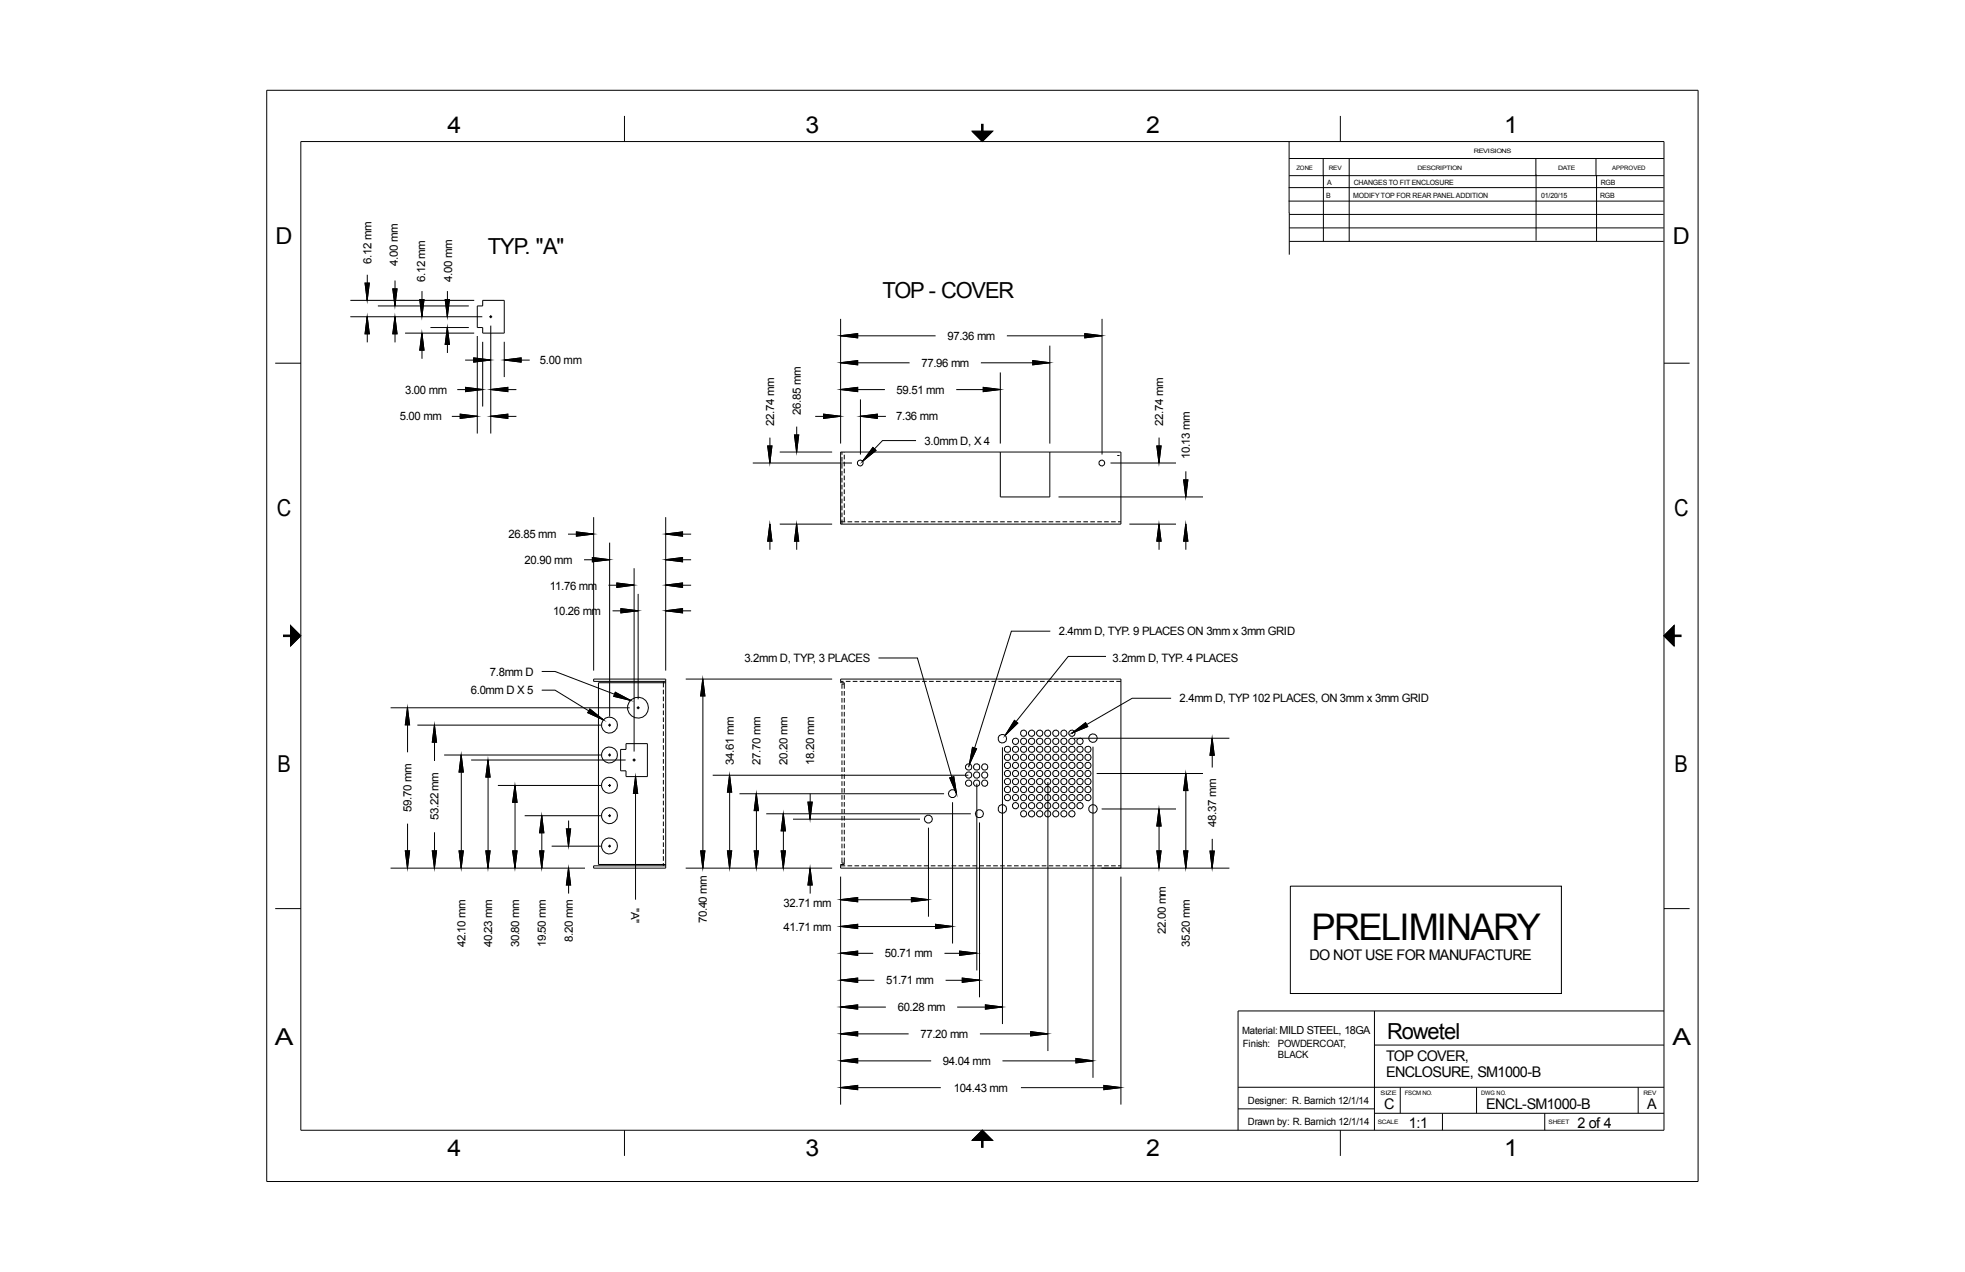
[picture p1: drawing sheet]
<svg xmlns="http://www.w3.org/2000/svg" width="432mm" height="279mm" viewBox="0 0 432 279" stroke-linecap="round" stroke-linejoin="round" font-family="sans-serif">
<g fill="none" stroke="#000" stroke-width=".22">
<path d="M58.6 19.8h314.5v239.7h-314.5zM66.1 31.1h299.6v217.2h-299.6zM137.2 25.5v5.6M213.6 28.8h4.5l-2.2 2.3zM283.3 31.1v15.7M283.3 38.6h82.4M283.3 34.8h82.4M290.8 34.8v3.8M290.8 38.5v14.5M294.5 25.5v5.6M296.5 34.8v18.3M337.5 34.8v18.1"/>
<path d="M350.7 34.8v3.8M350.8 38.5v14.5M283.2 41.2h82.4M283.2 44.2h82.4M283.3 46.7v9.2M283.3 47.1h82.3M283.3 50.1h82.3M283.3 53h82.3M60.5 79.8h5.6M77 66h27.2M77 69.6h29M80.2 62.2h1l-.5 3.8z"/>
<path d="M80.7 69.6l.5 3.7h-1zM80.7 60.3v5.7M80.7 69.6v5.6M83 67.2h20M86.3 63.5h.9l-.4 3.7zM86.8 69.6l.4 3.7h-.9zM86.8 61.6v5.6M86.8 69.6v5.6M89 73.2h15.2M92.2 65.8h1l-.5 3.8zM92.7 73.2l.5 3.7h-1zM92.7 63.9v5.7"/>
<path d="M92.7 73.2v5.6M94.6 71.9h8.4M97.8 65.8h1l-.5 3.8zM98.3 71.9l.5 3.7h-1zM98.3 63.9v5.7M98.3 71.9v5.6M102.2 79.1h5.6M104.1 78.6l3.7 .5-3.7 .4zM104.9 73.8v21.4M106.1 66h4.7v7.2h-4.7v-1.3h-1.2v-4.7h1.2zM106.1 75.1v14.2M107.5 69.6h.6"/>
<path d="M107.8 69.3v.6M107.8 71.5v23.7M110.8 79.1l3.7-.5v.9zM110.8 75.1v7.7M110.8 79.1h5.6M184.7 79.7l3.8-.5v.9zM184.7 73.7l3.8-.4v.9zM184.7 70v27.4M184.7 79.7h15.2M184.7 73.8h20.9M215.5 79.7h15.2M221.3 73.8h20.9"/>
<path d="M226.9 79.2l3.8 .5-3.8 .4zM230.7 75.9v21.5M238.4 73.3l3.7 .4-3.7 .5zM242.2 70v29.8M365.7 79.8h5.6M99.3 91.5h5.6M100.5 85.6h5.6M101.1 91l3.8 .4-3.8 .5zM102.3 85.1l3.7 .5-3.7 .4zM107.8 85.6l3.8-.5v.9zM107.8 91.4l3.8-.4v.9zM107.8 91.5h5.7"/>
<path d="M107.8 85.6h5.7M168.7 98h.9l-.4 3.7zM169.2 96.1v5.6M171.3 99.3h11.6M174.6 95.5h.9l-.5 3.8zM175.1 93.7v5.6M179.1 91.5h5.6M181 91l3.7 .4-3.7 .5zM184.7 85.6l3.8-.5v.9zM184.7 99.3h61.6v15.8h-61.6zM184.7 85.6h9.8M185 99.3v.6"/>
<path d="M185.5 99.3v.1M185.5 99.9v1M189.1 91.4l3.7-.4v.9zM189.1 87.7v12.1M189.1 91.5h5.6M191.8 98.3l.7 .6-2.9 2.4zM201.3 96.8h-7.4l-4.3 4.5M210.1 85.6h9.7M216.1 85.1l3.7 .5-3.7 .4zM219.8 81.8v15.6M219.8 99.3v9.9h10.9v-9.9M254.2 98h.9l-.4 3.7z"/>
<path d="M254.7 96.1v5.6M124.8 117.3h5.7M126.7 116.8l3.7 .5-3.7 .5zM130.5 113.6v33.7M134 119.2v38.2M146.3 117.3l3.7-.5v1zM146.3 113.6v33.7M146.3 117.3h5.6M165.4 101.7h21.8M169.2 115.1l.4 3.8h-.9zM169.2 115.1v5.7M171.3 115.1h11.6"/>
<path d="M175 115.1l.5 3.8h-.9zM175.1 115.1v5.7M184.7 114.6h1M185 100.4v1M185 101.9v1M185 103.4v1.1M185 105v1M185 106.5v1M185 108v1M185 109.5v1.1M185 111.1v1M185 112.6v1"/>
<path d="M185 114.1v1M185.5 101.4v1M185.5 102.9v1M185.5 104.5v1M185.5 106v1M185.5 107.5v1M185.5 109v1M185.5 110.6v1M185.5 112.1v1M185.5 113.6v1M186.2 114.6h1.1M187.8 114.6h1"/>
<path d="M189.3 114.6h1M190.8 114.6h1M192.3 114.6h1.1M193.9 114.6h1M195.4 114.6h1M196.9 114.6h1M198.4 114.6h1.1M200 114.6h1M201.5 114.6h1M203 114.6h1M204.5 114.6h1M206.1 114.6h1"/>
<path d="M207.6 114.6h1M209.1 114.6h1M210.6 114.6h1M212.2 114.6h1M213.7 114.6h1M215.2 114.6h1M216.7 114.6h1M218.2 114.6h1.1M219.8 114.6h1M221.3 114.6h1M222.8 114.6h1M224.3 114.6h1.1"/>
<path d="M225.9 114.6h1M227.4 114.6h1M228.9 114.6h1M230.4 114.6h1.1M232 114.6h1M232.6 109.2h31.8M233.5 114.6h1M235 114.6h1M236.5 114.6h1.1M238.1 114.6h1M239.6 114.6h1M241.1 114.6h1"/>
<path d="M242.6 114.6h1M244 101.7h14.4M244.2 114.6h1M245.5 100.1h.5M245.7 114.6h.6M248.2 115.1h10.2M254.7 115.1l.4 3.8h-.9zM254.7 115.1v5.7M260.1 105.4h.9l-.4 3.7zM260.6 115.1l.4 3.8h-.9zM260.6 103.5v5.7M260.6 115.1v5.7"/>
<path d="M63.8 137.4l2.3 2.3-2.3 2.2zM128.3 123h5.7M130.2 122.5l3.7 .4-3.7 .5zM133.7 128.5h5.6M134.6 134.2h5.6M135.6 128.1l3.7 .4-3.7 .5zM136.4 133.7l3.8 .5-3.8 .4zM139.3 124.8v40.3M140.2 130.5v23.1M146.3 134.2l3.7-.5v.9zM146.3 128.5l3.7-.4v.9zM146.3 122.9l3.7-.4v.9z"/>
<path d="M146.3 134.2h5.6M146.3 128.5h5.6M146.3 123h5.6M230.8 138.6h-8.6l-9.3 29.9M365.6 139.7l2.3-2.3v4.5zM85.8 155.5h52.6M89.5 155.4l.5 3.8h-.9zM89.6 155.5v9.7M91.7 159.3h40.4M95.5 159.3l.4 3.7h-.9zM95.5 159.3v7.9M119 151.6h3l10.6 6.5"/>
<path d="M119 147.5h3l16.6 6.3M129.6 155.7l3 2.4-3.4-1.6zM133.7 159.3h.5M134 159v.6M135.2 152.1l3.4 1.7-3.7-.8zM139.9 155.5h.6M140.2 155.2v.6M145.8 149.7v1.3M145.8 151.5v1M145.8 153v1M145.8 154.5v1.1M145.8 156.1v1"/>
<path d="M145.8 157.6v1M145.8 159.1v1M146.3 149.7h-15.8v-.5h15.8v41.5h-15.8v-.5h15.8M146.3 150h-14.8v39.9h14.8M150.7 149.2h32.2M154.4 149.1l.5 3.8h-.9zM154.5 150.1v40.6M184.7 149.7h.7M185 151.8v1M185 153.3v1M185 154.8v1.1M185 156.4v1"/>
<path d="M185 157.9v1M185 159.4v1M185.5 151.3v-1.3h-.8v-.8h61.6v41.5M185.5 150.3h-.5v1M185.5 151.8v1M185.5 153.3v1M185.5 154.8v1.1M185.5 156.4v1M185.5 157.9v1M185.5 159.4v1M185.9 149.7h1M187.4 149.7h1"/>
<path d="M188.9 149.7h1M190.4 149.7h1.1M192 149.7h1M193 144.5h8.6l8.6 29.8M193.5 149.7h1M195 149.7h1M196.5 149.7h1M198.1 149.7h1M199.6 149.7h1M201.1 149.7h1M202.6 149.7h1M204.2 149.7h1"/>
<path d="M205.7 149.7h1M207.2 149.7h1M208.7 149.7h1M210.2 149.7h1.1M211.8 149.7h1M213.3 149.7h1M214.8 149.7h1M216.3 149.7h1.1M217.9 149.7h1M219.4 149.7h1M220.9 149.7h1M222.4 149.7h1.1"/>
<path d="M222.9 158.2l.7 .6-2.7 2.7zM224 149.7h1M225.5 149.7h1M227 149.7h1M228.5 149.7h1.1M230.1 149.7h1M231.6 149.7h1M233.1 149.7h1M234.6 149.7h1M236.2 149.7h1M237.7 149.7h1M239.2 149.7h1"/>
<path d="M240.7 149.7h1M242.3 149.7h1M243 144.2h-8.3l-13.7 17.2M243.8 149.7h1M245.3 149.7h1M257.3 153.4h-8.5l-13.3 7.6M97.6 165.8h34.5M101.3 165.8l.5 3.8h-.9zM101.4 165.8v24.9M103.5 166.9h34M107.2 166.9l.5 3.8h-.9zM107.3 166.9v23.8"/>
<path d="M109.4 172.5h22.7M113.2 172.5l.4 3.7h-1zM113.2 172.5v18.2M115.3 179.2h16.8M119 179.2l.5 3.7h-.9zM119.1 179.2v11.5M133.7 165.8h.5M133.7 172.5h.5M133.7 179.2h.5M134 165.5v.6M134 172.2v.6M134 178.9v.6"/>
<path d="M137.6 163.3h4.7v7.3h-4.7v-1.3h-1.2v-4.7h1.2zM139 166.9h.6M139.3 166.6v.6M139.7 170.6l.4 3.7h-.9zM139.7 170.6v27M145.8 160.6v1M145.8 162.2v1M145.8 163.7v1M145.8 165.2v1M145.8 166.7v1M145.8 168.3v1M145.8 169.8v1"/>
<path d="M145.8 171.3v1M145.8 172.8v1M145.8 174.3v1.1M145.8 175.9v1M145.8 177.4v1M145.8 178.9v1M156.6 170.3h56.2M160.3 170.3l.5 3.7h-.9zM160.3 170.7v20M162.5 174.3h45M166.2 174.3l.5 3.8h-1zM166.2 174.3v16.4"/>
<path d="M168.4 178.8h44.9M172.1 178.7l.5 3.8h-.9zM172.1 178.8v11.9M174.3 179.9h27.9M177.5 176.2h1l-.5 3.7zM178 174.3v5.6M185 160.9v1M185 162.5v1M185 164v1M185 165.5v1M185 167v1M185 168.6v1"/>
<path d="M185 170.1v1M185 171.6v1M185 173.1v1M185 174.6v1.1M185 176.2v1M185 177.7v1M185 179.2v1M185.5 160.9v1M185.5 162.5v1M185.5 164v1M185.5 165.5v1M185.5 167v1"/>
<path d="M185.5 168.6v1M185.5 170.1v1M185.5 171.6v1M185.5 173.1v1M185.5 174.6v1.1M185.5 176.2v1M185.5 177.7v1M185.5 179.2v1M208.7 170.9l.9-.3 .6 3.7zM209.3 176.2v31M213.7 164.2l.9 .3-1.6 3.4zM214.7 172.1v41.1"/>
<path d="M220.3 164.1v60.8M230.3 171.8v59.1M235.5 161l3-2.2 .5 .8zM235.9 162.2h34.3M240.2 164v72.7M241 169.9h23.4M242.1 177.7h16.3M254.7 177.7l.4 3.7h-.9zM254.7 177.7v13M260.6 169.9l.4 3.8h-.9zM260.6 169.9v20.8M266.4 162.1l.4 3.8h-.9z"/>
<path d="M266.4 162.2v6.4M60.5 199.6h5.6M85.8 190.7h42.7M89.1 186.9h.9l-.5 3.8zM89.6 180.9v9.8M95 186.9h.9l-.4 3.8zM95.5 182.8v7.9M100.9 186.9h.9l-.5 3.8zM106.8 186.9h.9l-.5 3.8zM112.6 186.9h1l-.4 3.8zM118.6 186.9h.9l-.5 3.8zM121.2 185.9h10.9"/>
<path d="M124.5 182.1h.9l-.5 3.7zM124.9 190.7l.5 3.7h-.9zM124.9 180.2v5.7M124.9 190.7v5.6M133.7 185.9h.5M134 185.6v.5M145.8 180.4v1.1M145.8 182v1M145.8 183.5v1M145.8 185v1M145.8 186.5v1.1M145.8 188.1v1"/>
<path d="M145.8 189.6v.6M150.7 190.7h32.2M154 186.9h.9l-.5 3.8zM159.9 186.9h.9l-.5 3.8zM165.7 186.9h1l-.5 3.8zM171.7 186.9h.9l-.5 3.8zM178 190.7l.5 3.7h-1zM178 190.7v5.6M184.7 197.6l3.8-.5v1zM184.7 192.6v50M184.7 190.2h1M184.7 197.6h18.8"/>
<path d="M185 180.7v1.1M185 182.3v1M185 183.8v1M185 185.3v1M185 186.8v1.1M185 188.4v1.2h.5M185.5 188.4v1.5h-.8v.8h85.5M185.5 180.7v1.1M185.5 182.3v1M185.5 183.8v1M185.5 185.3v1M185.5 186.8v1.1"/>
<path d="M186.2 190.2h1.1M187.8 190.2h1M189.3 190.2h1M190.8 190.2h1M192.3 190.2h1.1M193.9 190.2h1M195.4 190.2h1M196.9 190.2h1M198.4 190.2h1.1M200 190.2h1M200.3 197.1l3.7 .5-3.7 .5zM201.5 190.2h1"/>
<path d="M203 190.2h1M204 181.8v19.6M204.5 190.2h1M206.1 190.2h1M207.6 190.2h1M209.1 190.2h1M210.6 190.2h1M212.2 190.2h1M213.7 190.2h1M215.2 190.2h1M215.2 180.7v38.4M216.7 190.2h1"/>
<path d="M218.2 190.2h1.1M219.8 190.2h1M221.3 190.2h1M222.8 190.2h1M224.3 190.2h1.1M225.9 190.2h1M227.4 190.2h1M228.9 190.2h1M230.4 190.2h1.1M232 190.2h1M233.5 190.2h1M235 190.2h1"/>
<path d="M236.5 190.2h1.1M238.1 190.2h1M239.6 190.2h1M241.1 190.2h1M242.6 190.2h1M244.2 190.2h1M245.7 190.2h.6M246.3 192.6v50M254.2 186.9h.9l-.4 3.8zM260.1 186.9h.9l-.4 3.8zM265.9 186.9h.9l-.4 3.8zM266.4 184.3v6.4"/>
<path d="M283.5 194.6h59.6v23.6h-59.6zM365.7 199.6h5.6M184.7 203.5l3.8-.5v1zM184.7 209.4l3.8-.5v.9zM184.7 215.3l3.8-.5v1zM184.7 203.5h24.1M184.7 209.4h7.2M184.7 215.3h7.4M205.6 203l3.7 .5-3.7 .5zM207.5 209.4h7.2M207.8 215.3h7.4M210.9 208.9l3.7 .5-3.7 .4z"/>
<path d="M211.5 214.8l3.7 .5-3.7 .5zM184.7 221.2l3.8-.5v1zM184.7 227.1l3.8-.5v.9zM184.7 233l3.8-.5v1zM184.7 238.9l3.8-.5v1zM184.7 221.2h10M184.7 227.1h15M184.7 233h19.9M184.7 238.9h22M210.3 221.2h10M215.3 227.1h15M216.5 220.7l3.8 .5-3.8 .5z"/>
<path d="M220.3 233h19.9M224.3 238.9h22M226.5 226.6l3.8 .5-3.8 .4zM236.4 232.5l3.8 .5-3.8 .5zM242.6 238.4l3.7 .5-3.7 .5zM272.1 238.8h93.6M302 222.1v26.2M302 229.6h63.7M307.7 238.8v5.7M324.5 238.8v5.7M360 238.8v5.7M365.7 222.1h-93.6v26.2"/>
<path d="M137.2 248.3v5.6M215.9 248.2l2.2 2.3h-4.5zM272.1 243.6h29.9M294.5 248.3v5.6M302 244.5h63.7M317 244.5v3.8M339.4 244.5v3.8"/>
<circle cx="189" cy="101.7" r=".65"/>
<circle cx="242.1" cy="101.7" r=".65"/>
<circle cx="133.9" cy="159.3" r="1.77"/>
<circle cx="140.2" cy="155.4" r="2.29"/>
<circle cx="133.9" cy="172.5" r="1.77"/>
<circle cx="133.9" cy="179.2" r="1.75"/>
<circle cx="133.9" cy="165.8" r="1.75"/>
<circle cx="204" cy="179.9" r=".88"/>
<circle cx="209.3" cy="174.3" r=".88"/>
<circle cx="212.9" cy="170.2" r=".71"/>
<circle cx="212.9" cy="168.5" r=".71"/>
<circle cx="212.9" cy="172" r=".71"/>
<circle cx="214.6" cy="170.2" r=".71"/>
<circle cx="214.6" cy="168.5" r=".71"/>
<circle cx="214.6" cy="172" r=".71"/>
<circle cx="215.2" cy="178.7" r=".9"/>
<circle cx="216.4" cy="170.2" r=".71"/>
<circle cx="216.4" cy="168.5" r=".71"/>
<circle cx="216.4" cy="172" r=".71"/>
<circle cx="220.2" cy="177.7" r=".95"/>
<circle cx="220.2" cy="162.3" r=".95"/>
<circle cx="221.4" cy="168.1" r=".71"/>
<circle cx="221.4" cy="173.4" r=".71"/>
<circle cx="221.4" cy="166.3" r=".71"/>
<circle cx="221.4" cy="169.9" r=".71"/>
<circle cx="221.4" cy="171.7" r=".71"/>
<circle cx="221.4" cy="175.2" r=".71"/>
<circle cx="221.4" cy="164.6" r=".7"/>
<circle cx="223.2" cy="168.1" r=".71"/>
<circle cx="223.2" cy="162.8" r=".71"/>
<circle cx="223.2" cy="173.4" r=".71"/>
<circle cx="223.2" cy="166.3" r=".71"/>
<circle cx="223.2" cy="177" r=".71"/>
<circle cx="223.2" cy="175.2" r=".71"/>
<circle cx="223.2" cy="169.9" r=".71"/>
<circle cx="223.2" cy="171.7" r=".71"/>
<circle cx="223.2" cy="164.6" r=".7"/>
<circle cx="224.9" cy="161.1" r=".71"/>
<circle cx="224.9" cy="178.8" r=".71"/>
<circle cx="224.9" cy="166.3" r=".71"/>
<circle cx="224.9" cy="173.4" r=".71"/>
<circle cx="224.9" cy="162.8" r=".71"/>
<circle cx="224.9" cy="168.1" r=".71"/>
<circle cx="224.9" cy="169.9" r=".71"/>
<circle cx="224.9" cy="177" r=".71"/>
<circle cx="224.9" cy="175.2" r=".71"/>
<circle cx="224.9" cy="171.7" r=".71"/>
<circle cx="224.9" cy="164.6" r=".7"/>
<circle cx="226.7" cy="161.1" r=".71"/>
<circle cx="226.7" cy="178.8" r=".71"/>
<circle cx="226.7" cy="168.1" r=".71"/>
<circle cx="226.7" cy="162.8" r=".71"/>
<circle cx="226.7" cy="166.3" r=".71"/>
<circle cx="226.7" cy="173.4" r=".71"/>
<circle cx="226.7" cy="177" r=".71"/>
<circle cx="226.7" cy="175.2" r=".71"/>
<circle cx="226.7" cy="169.9" r=".71"/>
<circle cx="226.7" cy="171.7" r=".71"/>
<circle cx="226.7" cy="164.6" r=".7"/>
<circle cx="228.5" cy="161.1" r=".71"/>
<circle cx="228.5" cy="178.8" r=".71"/>
<circle cx="228.5" cy="162.8" r=".71"/>
<circle cx="228.5" cy="166.3" r=".71"/>
<circle cx="228.5" cy="168.1" r=".71"/>
<circle cx="228.5" cy="173.4" r=".71"/>
<circle cx="228.5" cy="169.9" r=".71"/>
<circle cx="228.5" cy="175.2" r=".71"/>
<circle cx="228.5" cy="177" r=".71"/>
<circle cx="228.5" cy="171.7" r=".71"/>
<circle cx="228.5" cy="164.6" r=".7"/>
<circle cx="230.2" cy="161.1" r=".71"/>
<circle cx="230.2" cy="178.8" r=".71"/>
<circle cx="230.2" cy="162.8" r=".71"/>
<circle cx="230.2" cy="168.1" r=".71"/>
<circle cx="230.2" cy="166.3" r=".71"/>
<circle cx="230.2" cy="173.4" r=".71"/>
<circle cx="230.2" cy="169.9" r=".71"/>
<circle cx="230.2" cy="171.7" r=".71"/>
<circle cx="230.2" cy="175.2" r=".71"/>
<circle cx="230.2" cy="177" r=".71"/>
<circle cx="230.2" cy="164.6" r=".7"/>
<circle cx="232" cy="161.1" r=".71"/>
<circle cx="232" cy="178.8" r=".71"/>
<circle cx="232" cy="162.8" r=".71"/>
<circle cx="232" cy="166.3" r=".71"/>
<circle cx="232" cy="168.1" r=".71"/>
<circle cx="232" cy="173.4" r=".71"/>
<circle cx="232" cy="169.9" r=".71"/>
<circle cx="232" cy="171.7" r=".71"/>
<circle cx="232" cy="175.2" r=".71"/>
<circle cx="232" cy="177" r=".71"/>
<circle cx="232" cy="164.6" r=".7"/>
<circle cx="233.8" cy="178.8" r=".71"/>
<circle cx="233.8" cy="161.1" r=".71"/>
<circle cx="233.8" cy="166.3" r=".71"/>
<circle cx="233.8" cy="173.4" r=".71"/>
<circle cx="233.8" cy="162.8" r=".71"/>
<circle cx="233.8" cy="168.1" r=".71"/>
<circle cx="233.8" cy="175.2" r=".71"/>
<circle cx="233.8" cy="169.9" r=".71"/>
<circle cx="233.8" cy="171.7" r=".71"/>
<circle cx="233.8" cy="177" r=".71"/>
<circle cx="233.8" cy="164.6" r=".7"/>
<circle cx="235.6" cy="178.8" r=".71"/>
<circle cx="235.6" cy="161.1" r=".71"/>
<circle cx="235.6" cy="166.3" r=".71"/>
<circle cx="235.6" cy="168.1" r=".71"/>
<circle cx="235.6" cy="173.4" r=".71"/>
<circle cx="235.6" cy="162.8" r=".71"/>
<circle cx="235.6" cy="171.7" r=".71"/>
<circle cx="235.6" cy="169.9" r=".71"/>
<circle cx="235.6" cy="175.2" r=".71"/>
<circle cx="235.6" cy="177" r=".71"/>
<circle cx="235.6" cy="164.6" r=".7"/>
<circle cx="237.3" cy="168.1" r=".72"/>
<circle cx="237.3" cy="166.3" r=".72"/>
<circle cx="237.3" cy="162.8" r=".72"/>
<circle cx="237.3" cy="173.4" r=".72"/>
<circle cx="237.3" cy="175.2" r=".72"/>
<circle cx="237.3" cy="177" r=".72"/>
<circle cx="237.3" cy="169.9" r=".72"/>
<circle cx="237.3" cy="171.7" r=".72"/>
<circle cx="237.3" cy="164.6" r=".71"/>
<circle cx="239.1" cy="173.4" r=".71"/>
<circle cx="239.1" cy="168.1" r=".71"/>
<circle cx="239.1" cy="166.3" r=".71"/>
<circle cx="239.1" cy="169.9" r=".71"/>
<circle cx="239.1" cy="171.7" r=".71"/>
<circle cx="239.1" cy="175.2" r=".71"/>
<circle cx="239.1" cy="164.6" r=".7"/>
<circle cx="240.2" cy="162.1" r=".95"/>
<circle cx="240.2" cy="177.7" r=".95"/>
<circle cx="133.9" cy="185.8" r="1.77"/>
</g>
<g fill="#000" stroke="#000" stroke-width=".22">
<path d="M213.6 28.8h4.5l-2.2 2.3zM80.2 62.2h1l-.5 3.8zM80.7 69.6l.5 3.7h-1zM86.3 63.5h.9l-.4 3.7zM86.8 69.6l.4 3.7h-.9zM92.2 65.8h1l-.5 3.8zM92.7 73.2l.5 3.7h-1zM97.8 65.8h1l-.5 3.8zM98.3 71.9l.5 3.7h-1zM104.1 78.6l3.7 .5-3.7 .4zM110.8 79.1l3.7-.5v.9zM184.7 79.7l3.8-.5v.9z"/>
<path d="M184.7 73.7l3.8-.4v.9zM238.4 73.3l3.7 .4-3.7 .5zM101.1 91l3.8 .4-3.8 .5zM102.3 85.1l3.7 .5-3.7 .4zM107.8 85.6l3.8-.5v.9zM107.8 91.4l3.8-.4v.9zM168.7 98h.9l-.4 3.7zM174.6 95.5h.9l-.5 3.8zM181 91l3.7 .4-3.7 .5zM184.7 85.6l3.8-.5v.9zM191.8 98.3l.7 .6-2.9 2.4zM189.1 91.4l3.7-.4v.9z"/>
<path d="M216.1 85.1l3.7 .5-3.7 .4zM226.9 79.2l3.8 .5-3.8 .4zM254.2 98h.9l-.4 3.7zM126.7 116.8l3.7 .5-3.7 .5zM146.3 117.3l3.7-.5v1zM169.2 115.1l.4 3.8h-.9zM175 115.1l.5 3.8h-.9zM254.7 115.1l.4 3.8h-.9zM260.1 105.4h.9l-.4 3.7zM260.6 115.1l.4 3.8h-.9zM63.8 137.4l2.3 2.3-2.3 2.2zM130.2 122.5l3.7 .4-3.7 .5z"/>
<path d="M135.6 128.1l3.7 .4-3.7 .5zM136.4 133.7l3.8 .5-3.8 .4zM146.3 134.2l3.7-.5v.9zM146.3 128.5l3.7-.4v.9zM146.3 122.9l3.7-.4v.9zM367.9 137.4v4.5l-2.3-2.2zM89.5 155.4l.5 3.8h-.9zM129.6 155.7l3 2.4-3.4-1.6zM135.2 152.1l3.4 1.7-3.7-.8zM154.4 149.1l.5 3.8h-.9zM222.9 158.2l.7 .6-2.7 2.7zM235.5 161l3-2.3 .5 .9z"/>
<path d="M95.5 159.3l.4 3.7h-.9zM101.3 165.8l.5 3.8h-.9zM107.2 166.9l.5 3.8h-.9zM113.2 172.5l.4 3.7h-1zM139.7 170.6l.4 3.7h-.9zM160.3 170.3l.5 3.7h-.9zM166.2 174.3l.5 3.8h-1zM177.5 176.2h1l-.5 3.7zM208.7 170.9l.9-.3 .6 3.7zM213.7 164.2l.9 .3-1.6 3.4zM260.6 169.9l.4 3.8h-.9zM266.4 162.1l.4 3.8h-.9z"/>
<path d="M89.1 186.9h.9l-.5 3.8zM95 186.9h.9l-.4 3.8zM100.9 186.9h.9l-.5 3.8zM106.8 186.9h.9l-.5 3.8zM112.6 186.9h1l-.4 3.8zM118.6 186.9h.9l-.5 3.8zM119 179.2l.5 3.7h-.9zM124.5 182.1h.9l-.5 3.7zM124.9 190.7l.5 3.7h-.9zM154 186.9h.9l-.5 3.8zM159.9 186.9h.9l-.5 3.8zM165.7 186.9h1l-.5 3.8z"/>
<path d="M171.7 186.9h.9l-.5 3.8zM172.1 178.7l.5 3.8h-.9zM178 190.7l.5 3.7h-1zM184.7 197.6l3.8-.5v1zM200.3 197.1l3.7 .5-3.7 .5zM254.2 186.9h.9l-.4 3.8zM254.7 177.7l.4 3.7h-.9zM260.1 186.9h.9l-.4 3.8zM265.9 186.9h.9l-.4 3.8zM184.7 203.5l3.8-.5v1zM184.7 209.4l3.8-.5v.9zM184.7 215.3l3.8-.5v1z"/>
<path d="M205.6 203l3.7 .5-3.7 .5zM210.9 208.9l3.7 .5-3.7 .4zM211.5 214.8l3.7 .5-3.7 .5zM184.7 221.2l3.8-.5v1zM184.7 227.1l3.8-.5v.9zM184.7 233l3.8-.5v1zM184.7 238.9l3.8-.5v1zM216.5 220.7l3.8 .5-3.8 .5zM226.5 226.6l3.8 .5-3.8 .4zM236.4 232.5l3.8 .5-3.8 .5zM242.6 238.4l3.7 .5-3.7 .5zM213.6 250.5l2.3-2.3 2.2 2.3z"/>
<path d="M215.7 27.3h.3v1.5h-.3z" fill-rule="evenodd"/>
<path d="M62.3 139.5h1.5v.3h-1.5z" fill-rule="evenodd"/>
<path d="M367.9 139.5h1.5v.3h-1.5z" fill-rule="evenodd"/>
<path d="M215.7 250.5h.3v1.5h-.3z" fill-rule="evenodd"/>
</g>
<text font-size="8.1" x="288.2" y="206.4">PRELIMINARY</text>
<g font-size="5.1">
<text x="98.3" y="29.2">4</text>
<text x="177" y="29.2">3</text>
<text x="251.9" y="29.2">2</text>
<text x="330.5" y="29.2">1</text>
<text x="60.6" y="53.5">D</text>
<text x="367.6" y="53.5">D</text>
<text x="60.8" y="113.4">C</text>
<text x="367.9" y="113.4">C</text>
<text x="61" y="169.6">B</text>
<text x="368" y="169.6">B</text>
<text x="60.4" y="229.5">A</text>
<text x="367.5" y="229.5">A</text>
<text x="98.3" y="253.9">4</text>
<text x="177" y="253.9">3</text>
<text x="251.9" y="253.9">2</text>
<text x="330.5" y="253.9">1</text>
</g>
<g font-size="4.9">
<text x="107.2" y="55.9">TYP. &quot;A&quot;</text>
<text x="193.9" y="65.5">TOP - COVER</text>
<text x="304.8" y="228.3">Rowetel</text>
</g>
<g font-size="3.2">
<text x="287.7" y="210.8">DO NOT USE FOR MANUFACTURE</text>
<text x="304.6" y="233">TOP COVER,</text>
<text x="304.6" y="236.5">ENCLOSURE, SM1000-B</text>
<text x="304.2" y="243.6">C</text>
<text x="326.6" y="243.6">ENCL-SM1000-B</text>
<text x="362" y="243.6">A</text>
<text x="309.6" y="247.8">1:1</text>
<text x="346.7" y="247.7">2 of 4</text>
</g>
<g font-size="2.5">
<text x="81.7" y="58" transform="rotate(-90 81.7 58)">6.12 mm</text>
<text x="87.5" y="58.3" transform="rotate(-90 87.5 58.3)">4.00 mm</text>
<text x="93.4" y="62" transform="rotate(-90 93.4 62)">6.12 mm</text>
<text x="99.4" y="61.9" transform="rotate(-90 99.4 61.9)">4.00 mm</text>
<text x="208.2" y="74.7">97.36 mm</text>
<text x="118.7" y="80">5.00 mm</text>
<text x="202.5" y="80.6">77.96 mm</text>
<text x="89" y="86.5">3.00 mm</text>
<text x="197" y="86.5">59.51 mm</text>
<text x="87.8" y="92.4">5.00 mm</text>
<text x="170.1" y="93.5" transform="rotate(-90 170.1 93.5)">22.74 mm</text>
<text x="176" y="91" transform="rotate(-90 176 91)">26.85 mm</text>
<text x="196.9" y="92.4">7.36 mm</text>
<text x="255.6" y="93.5" transform="rotate(-90 255.6 93.5)">22.74 mm</text>
<text x="203.2" y="97.7">3.0mm D, X 4</text>
<text x="261.5" y="100.9" transform="rotate(-90 261.5 100.9)">10.13 mm</text>
<text x="111.8" y="118.2">26.85 mm</text>
<text x="115.3" y="123.9">20.90 mm</text>
<text x="120.9" y="129.5">11.76 mm</text>
<text x="121.5" y="135.1">10.26 mm</text>
<text x="232.7" y="139.6">2.4mm D, TYP. 9 PLACES ON 3mm x 3mm GRID</text>
<text x="107.6" y="148.4">7.8mm D</text>
<text x="163.6" y="145.5">3.2mm D, TYP, 3 PLACES</text>
<text x="244.5" y="145.5">3.2mm D, TYP. 4 PLACES</text>
<text x="103.5" y="152.5">6.0mm D X 5</text>
<text x="259.2" y="154.3">2.4mm D, TYP 102 PLACES, ON 3mm x 3mm GRID</text>
<text x="161.2" y="168" transform="rotate(-90 161.2 168)">34.61 mm</text>
<text x="167.1" y="168" transform="rotate(-90 167.1 168)">27.70 mm</text>
<text x="173.1" y="168" transform="rotate(-90 173.1 168)">20.20 mm</text>
<text x="178.9" y="168" transform="rotate(-90 178.9 168)">18.20 mm</text>
<text x="90.5" y="178.3" transform="rotate(-90 90.5 178.3)">59.70 mm</text>
<text x="96.4" y="180.2" transform="rotate(-90 96.4 180.2)">53.22 mm</text>
<text x="267.3" y="181.6" transform="rotate(-90 267.3 181.6)">48.37 mm</text>
<text x="138.7" y="199.5" transform="rotate(90 138.7 199.5)">&quot;A&quot;</text>
<text x="155.4" y="202.8" transform="rotate(-90 155.4 202.8)">70.40 mm</text>
<text x="172.2" y="199.1">32.71 mm</text>
<text x="102.3" y="208.1" transform="rotate(-90 102.3 208.1)">42.10 mm</text>
<text x="108.2" y="208.1" transform="rotate(-90 108.2 208.1)">40.23 mm</text>
<text x="114.1" y="208.1" transform="rotate(-90 114.1 208.1)">30.80 mm</text>
<text x="120" y="208.1" transform="rotate(-90 120 208.1)">19.50 mm</text>
<text x="125.9" y="206.9" transform="rotate(-90 125.9 206.9)">8.20 mm</text>
<text x="172.2" y="204.4">41.71 mm</text>
<text x="256.2" y="205.2" transform="rotate(-90 256.2 205.2)">22.00 mm</text>
<text x="261.5" y="208.1" transform="rotate(-90 261.5 208.1)">35.20 mm</text>
<text x="194.4" y="210.3">50.71 mm</text>
<text x="194.7" y="216.2">51.71 mm</text>
<text x="197.3" y="222.1">60.28 mm</text>
<text x="202.3" y="228">77.20 mm</text>
<text x="207.2" y="233.9">94.04 mm</text>
<text x="209.6" y="239.8">104.43 mm</text>
</g>
<g font-size="2.2">
<text x="273" y="227.1">Material:MILD STEEL, 18GA</text>
<text x="273.1" y="230">Finish:</text>
<text x="280.8" y="229.9">POWDERCOAT,</text>
<text x="280.8" y="232.3">BLACK</text>
<text x="274.2" y="242.5">Designer: R. Barnich 12/1/14</text>
<text x="274.2" y="247.1">Drawn by: R. Barnich 12/1/14</text>
</g>
<g font-size="1.6">
<text x="291.6" y="40.6">A</text>
<text x="297.5" y="40.6">CHANGES TO FIT ENCLOSURE</text>
<text x="351.8" y="40.6">RGB</text>
<text x="291.4" y="43.6">B</text>
<text x="297.4" y="43.6">MODIFY TOP FOR REAR PANEL ADDITION</text>
<text x="338.6" y="43.6">01/20/15</text>
<text x="351.6" y="43.6">RGB</text>
</g>
<g font-size="1.3">
<text x="323.9" y="33.6">REVISIONS</text>
<text x="284.9" y="37.2">ZONE</text>
<text x="292" y="37.2">REV</text>
<text x="311.5" y="37.2">DESCRIPTION</text>
<text x="342.4" y="37.2">DATE</text>
<text x="354.3" y="37.2">APPROVED</text>
<text x="303.3" y="240.5">SIZE</text>
<text x="308.7" y="240.5">FSCM NO.</text>
<text x="325.5" y="240.5">DWG NO.</text>
<text x="361.2" y="240.5">REV</text>
<text x="302.8" y="246.9">SCALE</text>
<text x="340.2" y="246.9">SHEET</text>
</g>
</svg>
